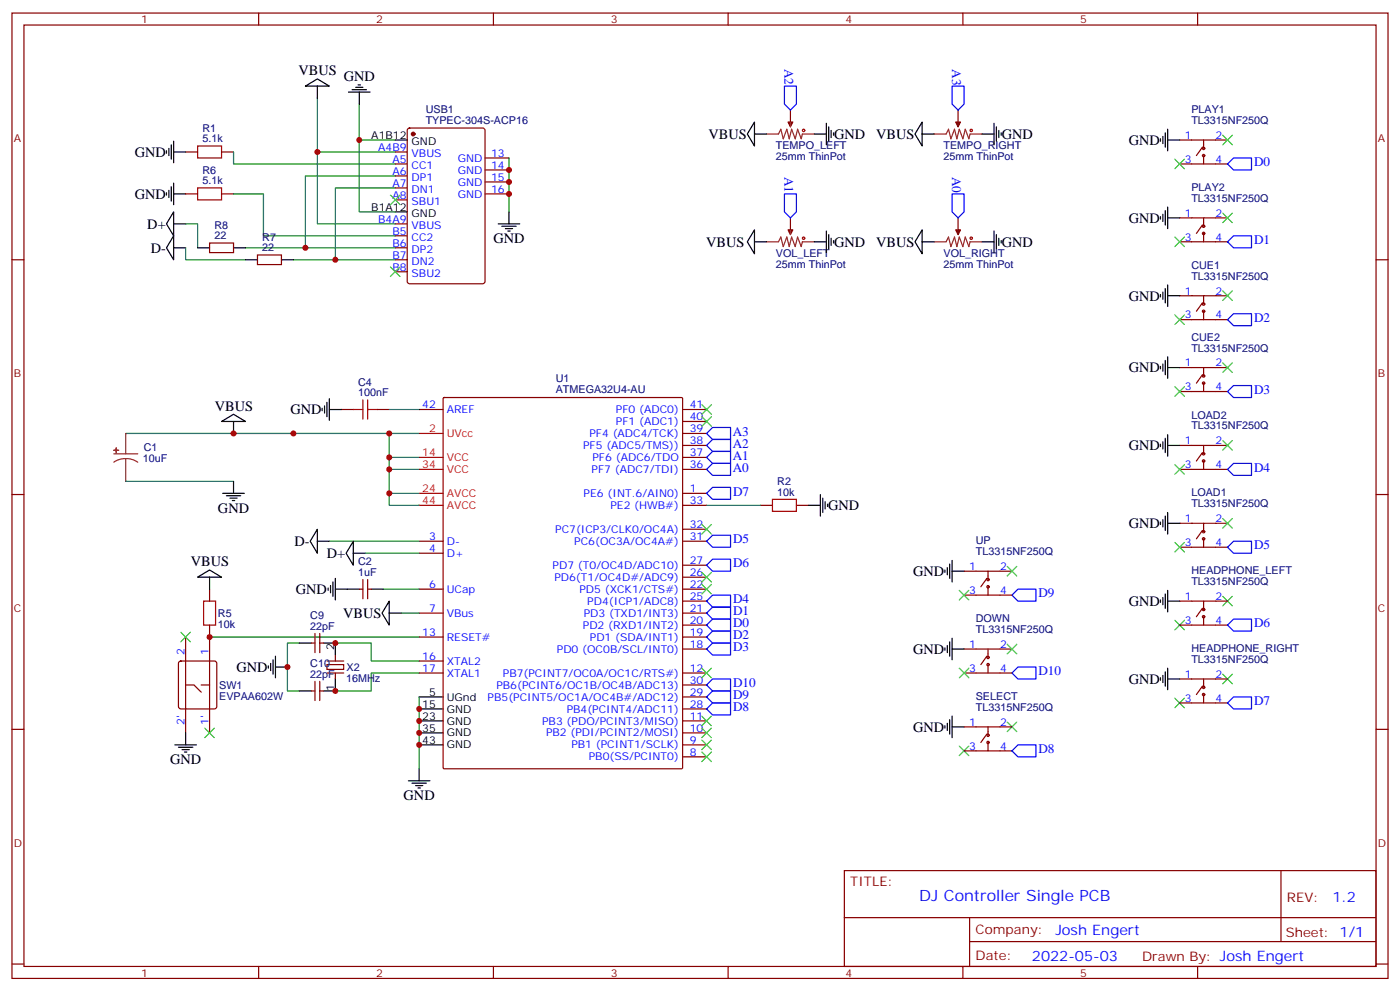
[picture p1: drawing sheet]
<svg xmlns="http://www.w3.org/2000/svg" width="412mm" height="292mm" viewBox="0 0 412 292" stroke-linecap="round" stroke-linejoin="round" font-family="sans-serif">
<g fill="none" stroke="#870000" stroke-width=".35">
<path d="M3.5 3.8h405.4v284.4h-405.4zM7.1 7.4h398.2v277.3h-398.2zM76.2 3.8v3.6M145.3 3.8v3.6M214.5 3.8v3.6M283.6 3.8v3.6M352.8 3.8v3.6M120.2 37.9l.4-.2h21.6l.6 .4 .1 44.8-.5 .6-21.8 .1-.6-.5-.1-44.7zM232.8 32.4v3.5M282.2 32.4v3.5M54.7 44.8h3.5M54.7 57.1h3.5"/>
<path d="M65.3 44.8h3.5M65.3 57.1h3.5M116.4 48.3h3.5M116.4 44.8h3.5M116.4 51.8h3.5M116.4 55.4h3.5M116.4 58.9h3.5M142.9 46.5h7M142.9 50.1h7M142.9 53.6h7M142.9 57.1h7M347.5 48.3h14.1"/>
<path d="M347.5 41.2h14.1M354.2 43.4l-1.8 2.4M354.5 41.2v2.5M354.5 45.8v2.5M3.5 76.5h3.6M61.7 71.6h7.1v2.8h-7.1zM75.8 75.1h7.1v2.8h-7.1zM116.4 76.5h3.5M116.4 65.9h3.5M116.4 69.5h3.5M116.4 73h3.5M232.8 64.2v3.5"/>
<path d="M282.2 64.2v3.5M347.5 71.2h14.1M347.5 64.2h14.1M354.2 66.3l-1.8 2.5M354.5 64.2v2.4M354.5 68.8v2.4M405.3 76.5h3.6M116.4 80h3.5M347.5 94.2h14.1M347.5 87.1h14.1M354.2 89.2l-1.8 2.5M354.5 87.1v2.5"/>
<path d="M354.5 91.7v2.5M130.6 117.3l.3-.2h69.8l.3 .2 .1 108.8-.2 .3h-70l-.3-.1zM347.5 115.3h14.1M347.5 108.3h14.1M354.2 110.4l-1.8 2.5M354.5 108.3v2.4M354.5 112.9v2.4M100.5 120.6h3.6M111.1 120.6h3.6M123.5 120.6h7M201.1 138.3h7M201.1 131.2h7"/>
<path d="M201.1 120.6h7M201.1 124.1h7M201.1 127.7h7M201.1 134.7h7M347.5 138.3h14.1M347.5 131.2h14.1M354.2 133.3l-1.8 2.5M354.5 131.2v2.5M354.5 135.8v2.5M3.5 145.7h3.6M123.5 159.4h7M201.1 148.8h7"/>
<path d="M201.1 159.4h7M201.1 155.9h7M201.1 145.3h7M224 148.8h3.5M234.6 148.8h3.5M347.5 154.1h14.1M354.2 156.2l-1.8 2.5M354.5 154.1v2.5M354.5 158.7v2.5M405.3 145.7h3.6M61.7 173.5v3.6M105.8 173.5h1.1"/>
<path d="M106.9 170.7v5.7M108.3 173.5h1.1M108.3 170.7v5.7M123.5 173.5h7M123.5 162.9h7M201.1 177.1h7M201.1 173.5h7M201.1 170h7M201.1 166.5h7M284 175.3h14.1M284 168.2h14.1M290.7 170.4l-1.8 2.4"/>
<path d="M291 168.2v2.5M291 172.8v2.5M347.5 161.2h14.1M347.5 177.1h14.1M354.2 179.2l-1.8 2.4M354.5 177.1v2.4M52.8 194.9l.5-.2h9.8l.5 .2 .3 .5v12.7l-.3 .5-.5 .2h-9.8l-.5-.2-.2-.5v-12.7zM54.7 187.6v28.3M61.7 184.1v31.8M91.7 189.4h1.1M92.8 186.6v5.6M94.2 186.6v5.6"/>
<path d="M94.2 189.4h1M96.3 195.8h4.9v1.4h-4.9zM123.5 198.2h7M123.5 187.6h7M123.5 180.6h7M123.5 194.7h7M201.1 198.2h7M201.1 191.2h7M201.1 187.6h7M201.1 184.1h7M201.1 180.6h7M284 198.2h14.1"/>
<path d="M284 191.2h14.1M290.7 193.3l-1.8 2.5M291 191.2v2.4M291 195.8v2.4M347.5 184.1h14.1M347.5 200h14.1M354.5 181.6v2.5M354.5 200v2.5M3.5 214.8h3.6M54.7 201.8h2.4l2.2 2.1M59.3 201.8h2.4M91.7 203.5h1.1"/>
<path d="M92.8 200.7v5.6M94.2 200.7v5.6M94.2 203.5h1M201.1 219.4h7M201.1 215.9h7M201.1 212.3h7M201.1 208.8h7M201.1 205.3h7M201.1 201.8h7M284 214.1h14.1M290.7 216.2l-1.8 2.5M291 214.1v2.5"/>
<path d="M291 218.7v2.5M347.5 207h14.1M354.2 202.1l-1.8 2.5M354.5 204.6v2.4M405.3 214.8h3.6M201.1 222.9h7M284 221.2h14.1M248.7 256.4h156.6v28.3h-156.6zM377.3 256.5v20.8M248.7 270.3h156.5M285.6 277.3h119.6M285.6 270.3v14.1"/>
<path d="M3.5 284h3.6M76.2 284.7v3.5M145.3 284.7v3.5M214.5 284.7v3.5M283.6 284.7v3.5M352.8 284.7v3.5M405.3 284h3.6"/>
<circle cx="354.5" cy="43.7" r=".35"/>
<circle cx="354.5" cy="45.8" r=".35"/>
<circle cx="354.5" cy="66.6" r=".35"/>
<circle cx="354.5" cy="68.8" r=".35"/>
<circle cx="354.5" cy="89.6" r=".35"/>
<circle cx="354.5" cy="91.7" r=".35"/>
<circle cx="354.5" cy="112.9" r=".35"/>
<circle cx="354.5" cy="110.7" r=".35"/>
<circle cx="354.5" cy="135.8" r=".35"/>
<circle cx="354.5" cy="133.7" r=".35"/>
<circle cx="354.5" cy="156.6" r=".35"/>
<circle cx="354.5" cy="158.7" r=".35"/>
<circle cx="291" cy="172.8" r=".35"/>
<circle cx="291" cy="170.7" r=".35"/>
<circle cx="354.5" cy="179.5" r=".35"/>
<circle cx="291" cy="195.8" r=".35"/>
<circle cx="291" cy="193.6" r=".35"/>
<circle cx="354.5" cy="181.6" r=".35"/>
<circle cx="291" cy="216.6" r=".35"/>
<circle cx="291" cy="218.7" r=".35"/>
<circle cx="354.5" cy="202.5" r=".35"/>
<circle cx="354.5" cy="204.6" r=".35"/>
</g>
<g fill="none" stroke="#3c3" stroke-width=".35">
<path d="M360.2 39.8l2.8 2.9M363 39.8l-2.8 2.9M115 57.5l2.8 2.8M117.8 57.5l-2.8 2.8M346.1 46.9l2.8 2.8M348.9 46.9l-2.8 2.8M115 78.6l2.8 2.9M117.8 78.6l-2.8 2.9M346.1 69.8l2.8 2.8M348.9 69.8l-2.8 2.8M360.2 62.8l2.8 2.8M363 62.8l-2.8 2.8"/>
<path d="M346.1 92.7l2.8 2.9M348.9 92.7l-2.8 2.9M360.2 85.7l2.8 2.8M363 85.7l-2.8 2.8M206.7 119.2l2.8 2.8M209.5 119.2l-2.8 2.8M346.1 113.9l2.8 2.8M348.9 113.9l-2.8 2.8M360.2 106.9l2.8 2.8M363 106.9l-2.8 2.8M206.7 122.7l2.8 2.9M209.5 122.7l-2.8 2.9"/>
<path d="M346.1 136.8l2.8 2.9M348.9 136.8l-2.8 2.9M360.2 129.8l2.8 2.8M363 129.8l-2.8 2.8M206.7 154.5l2.8 2.8M209.5 154.5l-2.8 2.8M346.1 159.8l2.8 2.8M348.9 159.8l-2.8 2.8M360.2 152.7l2.8 2.8M363 152.7l-2.8 2.8M206.7 168.6l2.8 2.8M206.7 172.1l2.8 2.8"/>
<path d="M209.5 168.6l-2.8 2.8M209.5 172.1l-2.8 2.8M282.6 173.9l2.8 2.8M285.4 173.9l-2.8 2.8M296.7 166.8l2.8 2.9M299.5 166.8l-2.8 2.9M360.2 175.6l2.8 2.9M363 175.6l-2.8 2.9M53.3 186.2l2.8 2.9M56.1 186.2l-2.8 2.9M206.7 196.8l2.8 2.8M209.5 196.8l-2.8 2.8"/>
<path d="M282.6 196.8l2.8 2.8M285.4 196.8l-2.8 2.8M296.7 189.8l2.8 2.8M299.5 189.8l-2.8 2.8M346.1 182.7l2.8 2.8M348.9 182.7l-2.8 2.8M360.2 198.6l2.8 2.8M363 198.6l-2.8 2.8M60.3 214.5l2.8 2.8M63.1 214.5l-2.8 2.8M206.7 210.9l2.8 2.8M206.7 214.5l2.8 2.8"/>
<path d="M206.7 218l2.8 2.8M209.5 210.9l-2.8 2.8M209.5 214.5l-2.8 2.8M209.5 218l-2.8 2.8M282.6 219.7l2.8 2.9M285.4 219.7l-2.8 2.9M296.7 212.7l2.8 2.8M299.5 212.7l-2.8 2.8M346.1 205.6l2.8 2.9M348.9 205.6l-2.8 2.9M206.7 221.5l2.8 2.8M209.5 221.5l-2.8 2.8"/>
</g>
<g fill="none" stroke="#a10000" stroke-width=".35">
<path d="M58.2 43h7.1v3.5h-7.1zM58.2 55.4h7.1v3.5h-7.1zM106.9 117.8v5.6M108.3 117.8v5.6M104.1 120.6h2.8M108.3 120.6h2.8M227.5 147.1h7.1v3.5h-7.1zM60 177.1h3.5v7h-3.5z"/>
<circle cx="236.7" cy="38.4" r=".35"/>
<circle cx="286.1" cy="38.4" r=".35"/>
<circle cx="236.7" cy="70.2" r=".35"/>
<circle cx="286.1" cy="70.2" r=".35"/>
</g>
<g fill="#870000" stroke="#870000" stroke-width=".35">
<path d="M281.5 67.7h1.4l-.7 1.4z"/>
<path d="M232.1 67.7h1.4l-.7 1.4z"/>
<path d="M232.1 35.9h1.4l-.7 1.5z"/>
<path d="M281.5 35.9h1.4l-.7 1.5z"/>
<circle cx="121.7" cy="39.5" r=".53"/>
</g>
<g fill="none" stroke="#8c2424" stroke-width=".35">
<path d="M225.8 39.5h3.5l.7-1.4 .7 2.8 1.1-2.8 .7 2.8 .7-2.8 1 2.8 .7-2.8 1.1 2.8 .4-1.4h3.5M232.8 35.9v1.5M275.2 39.5h3.5l.7-1.4 .7 2.8 1.1-2.8 .7 2.8 .7-2.8 1 2.8 .7-2.8 1.1 2.8 .4-1.4h3.5M282.2 35.9v1.5M225.8 71.2h3.5l.7-1.4 .7 2.8 1.1-2.8 .7 2.8 .7-2.8 1 2.8 .7-2.8 1.1 2.8 .4-1.4h3.5M232.8 67.7v1.4M275.2 71.2h3.5l.7-1.4 .7 2.8 1.1-2.8 .7 2.8 .7-2.8 1 2.8 .7-2.8 1.1 2.8 .4-1.4h3.5M282.2 67.7v1.4M33.5 133.7h7.1M37 135.1l1.9 .2 1.7 .8M37 135.1l-1.8 .2-1.7 .8M37 127.7v6"/>
<path d="M37 135.1v6.7"/>
</g>
<g fill="none" stroke="#000" stroke-width=".35">
<path d="M90 25.4l3.5-2.2 3.5 2.2zM93.5 25.4v3.5M102.7 27.1h6.3M103.7 26.4h4.2M104.8 25.7h2.1M105.5 25h.7M105.8 27.1v3.6M222.2 35.9v7.1l-2.1-3.5zM222.2 39.5h3.6M239.9 39.5h3.5M243.4 36.3v6.4M244.1 37.4v4.2"/>
<path d="M244.8 38.4v2.1M245.5 39.1v.7M271.6 35.9v7.1l-2.1-3.5zM271.6 39.5h3.6M289.3 39.5h3.5M292.8 36.3v6.4M293.5 37.4v4.2M294.2 38.4v2.1M294.9 39.1v.7M343.3 39.1v4.3M344 38.1v6.3M49 44.4v.7"/>
<path d="M49 56.8v.7M49.7 43.7v2.1M49.7 56.1v2.1M50.4 42.7v4.2M50.4 55v4.2M51.2 57.1h3.5M51.2 41.6v6.3M51.2 53.9v6.4M51.2 44.8h3.5M116.4 41.2h3.5M341.8 40.9v.7M342.5 40.2v2.1"/>
<path d="M344 41.2h3.5M51.2 62.4v7.1l-2.2-3.6zM51.2 69.5v7l-2.2-3.5zM51.2 65.9h3.5M51.2 73h3.5M58.2 73h3.5M68.8 73h3.5M72.3 76.5h3.5M82.9 76.5h3.5M116.4 62.4h3.5M146.8 65.9h6.3M147.8 66.6h4.2"/>
<path d="M148.9 67.3h2.1M149.6 68.1h.7M149.9 62.4v3.5M222.2 67.7v7.1l-2.1-3.6zM222.2 71.2h3.6M239.9 71.2h3.5M243.4 68.1v6.3M244.1 69.1v4.2M244.8 70.2v2.1M245.5 70.9v.7M271.6 67.7v7.1l-2.1-3.6zM271.6 71.2h3.6"/>
<path d="M289.3 71.2h3.5M292.8 68.1v6.3M293.5 69.1v4.2M294.2 70.2v2.1M294.9 70.9v.7M341.8 63.8v.7M342.5 63.1v2.1M343.3 62.1v4.2M344 61v6.3M344 64.2h3.5M341.8 86.7v.8M342.5 86v2.2"/>
<path d="M343.3 85v4.2M344 83.9v6.4M344 87.1h3.5M95.6 119.6v2.1M96.3 118.5v4.2M97 117.4v6.4M341.8 107.9v.7M342.5 107.2v2.1M343.3 106.2v4.2M344 105.1v6.3M344 108.3h3.5M65.3 124.1l3.5-2.1 3.5 2.1z"/>
<path d="M68.8 124.1v3.6M94.9 120.3v.7M97 120.6h3.5M341.8 130.8v.8M342.5 130.1v2.2M343.3 129.1v4.2M344 128v6.4M344 131.2h3.5M65.6 145.3h6.4M66.7 146h4.2M67.7 146.7h2.1M68.4 147.4h.7"/>
<path d="M68.8 141.8v3.5M93.5 155.9v7l-2.1-3.5zM93.5 159.4h3.5M104.1 159.4v7.1l-2.1-3.6zM238.1 148.8h3.6M241.7 145.7v6.3M242.4 146.7v4.3M243.1 147.8v2.1M243.8 148.5v.7M341.8 153.8v.7M342.5 153.1v2.1M343.3 152v4.2"/>
<path d="M344 151v6.3M344 154.1h3.5M58.2 170l3.5-2.1 3.6 2.1zM61.7 170v3.5M96.7 173.2v.7M97.4 172.5v2.1M98.1 171.4v4.2M98.8 173.5h7M98.8 170.4v6.3M104.1 162.9h3.5M109.4 173.5h3.5M114.7 177.1v7l-2.2-3.5z"/>
<path d="M278.3 167.9v.7M279 167.2v2.1M279.8 166.1v4.3M280.5 168.2h3.5M280.5 165.1v6.3M341.8 176.7v.7M342.5 176v2.1M343.3 174.9v4.3M344 173.9v6.3M344 177.1h3.5M79 196.1v.7M79.7 195.4v2.1"/>
<path d="M80.4 194.3v4.3M81.1 196.5h3.6M81.1 193.3v6.3M88.2 189.4h3.5M95.2 189.4h3.6v3.5M98.8 200v3.5h-3.6M114.7 180.6h3.5M278.3 190.8v.7M279 190.1v2.1M279.8 189.1v4.2M280.5 188v6.3M280.5 191.2h3.5"/>
<path d="M341.8 199.6v.7M342.5 198.9v2.1M343.3 197.9v4.2M344 196.8v6.4M344 200h3.5M51.5 219.4h6.4M54.7 215.9v3.5M88.2 203.5h3.5M123.5 212.3h7M123.5 208.8h7M123.5 215.9h7M123.5 219.4h7"/>
<path d="M123.5 205.3h7M278.3 213.7v.8M279 213v2.2M279.8 212v4.2M280.5 210.9v6.4M280.5 214.1h3.5M52.6 220.1h4.2M53.6 220.8h2.1M54.3 221.5h.7M120.3 230h6.3M121.4 230.7h4.2M122.4 231.4h2.1"/>
<path d="M123.1 232.1h.7M123.5 226.4v3.6"/>
</g>
<path d="M123.5 127.7h7M123.5 134.7h7M123.5 138.3h7M123.5 145.3h7M123.5 148.8h7" fill="none" stroke="#f00" stroke-width=".35"/>
<g fill="none" stroke="#008700" stroke-width=".35">
<path d="M93.5 28.9v15.9h22.9M105.8 30.7v10.5M68.8 57.1h8.8v12.4h38.8M68.8 44.8v3.5h47.6M93.5 44.8v21.1h22.9M116.4 41.2h-10.6v21.2h10.6M116.4 51.8h-26.4v21.2M116.4 55.4h-17.6v21.1M149.9 46.5v15.9M54.7 73v3.5h17.6M54.7 65.9h3.5v7.1M72.3 73h44.1"/>
<path d="M86.4 76.5h30M37 127.7h77.7v21.1h8.8M114.7 120.6h8.8M114.7 127.7h8.8M114.7 134.7h8.8M114.7 138.3h8.8M37 141.8h31.8M97 159.4h26.5M114.7 145.3h8.8M208.1 148.8h15.9M107.6 162.9h15.9M112.9 173.5h10.6"/>
<path d="M61.7 187.6h61.8M88.2 189.4h-3.5v14.1h3.5M98.8 189.4h10.6v5.3h14.1M118.2 180.6h5.3M123.5 198.2h-14.1v5.3h-10.6M123.5 205.3v21.1"/>
</g>
<g fill="none" stroke="#00f" stroke-width=".35">
<path d="M231.1 25.4h3.5v5.3l-1.8 1.7-1.7-1.7zM280.5 25.4h3.5v5.3l-1.8 1.7-1.7-1.7zM231.1 57.1h3.5v5.3l-1.8 1.8-1.7-1.8zM280.5 57.1h3.5v5.3l-1.8 1.8-1.7-1.8zM361.6 48.3l1.8-1.8h5.3v3.6h-5.3zM361.6 71.2l1.8-1.7h5.3v3.5h-5.3zM361.6 94.2l1.8-1.8h5.3v3.5h-5.3zM361.6 115.3l1.8-1.7h5.3v3.5h-5.3zM208.1 138.3l1.8-1.8h5.3v3.5h-5.3zM208.1 134.7l1.8-1.7h5.3v3.5h-5.3zM208.1 131.2l1.8-1.8h5.3v3.6h-5.3zM208.1 127.7l1.8-1.8h5.3v3.5h-5.3z"/>
<path d="M361.6 138.3l1.8-1.8h5.3v3.5h-5.3zM208.1 145.3l1.8-1.8h5.3v3.6h-5.3zM208.1 159.4l1.8-1.7h5.3v3.5h-5.3zM208.1 177.1l1.8-1.8h5.3v3.5h-5.3zM208.1 166.5l1.8-1.8h5.3v3.5h-5.3zM298.1 175.3l1.8-1.8h5.3v3.6h-5.3zM361.6 161.2l1.8-1.8h5.3v3.5h-5.3zM208.1 191.2l1.8-1.8h5.3v3.5h-5.3zM208.1 187.6l1.8-1.7h5.3v3.5h-5.3zM208.1 184.1l1.8-1.7h5.3v3.5h-5.3zM208.1 180.6l1.8-1.8h5.3v3.6h-5.3zM298.1 198.2l1.8-1.7h5.3v3.5h-5.3z"/>
<path d="M361.6 184.1l1.8-1.7h5.3v3.5h-5.3zM208.1 208.8l1.8-1.8h5.3v3.6h-5.3zM208.1 205.3l1.8-1.8h5.3v3.5h-5.3zM208.1 201.8l1.8-1.8h5.3v3.5h-5.3zM361.6 207l1.8-1.7h5.3v3.5h-5.3zM298.1 221.2l1.8-1.8h5.3v3.5h-5.3z"/>
</g>
<path d="M96.3 198.2h4.9M96.3 194.7h4.9M98.8 192.9v1.8M98.8 198.2v1.8" fill="none" stroke="#871200" stroke-width=".35"/>
<g fill="#8c2424" stroke="#8c2424" stroke-width=".35">
<path d="M33.5 132.6h1.4z"/>
<path d="M34.2 131.9l.1 1.4z"/>
</g>
<g fill="#c00">
<circle cx="149.9" cy="57.1" r=".88"/>
<circle cx="149.9" cy="53.6" r=".88"/>
<circle cx="149.9" cy="50.1" r=".88"/>
<circle cx="105.8" cy="41.2" r=".88"/>
<circle cx="93.5" cy="44.8" r=".88"/>
<circle cx="90" cy="73" r=".88"/>
<circle cx="98.8" cy="76.5" r=".88"/>
<circle cx="123.5" cy="212.3" r=".88"/>
<circle cx="123.5" cy="208.8" r=".88"/>
<circle cx="123.5" cy="215.9" r=".88"/>
<circle cx="123.5" cy="219.4" r=".88"/>
<circle cx="68.8" cy="127.7" r=".88"/>
<circle cx="86.4" cy="127.7" r=".88"/>
<circle cx="61.7" cy="187.6" r=".88"/>
<circle cx="114.7" cy="127.7" r=".88"/>
<circle cx="114.7" cy="134.7" r=".88"/>
<circle cx="114.7" cy="138.3" r=".88"/>
<circle cx="114.7" cy="145.3" r=".88"/>
<circle cx="98.8" cy="189.4" r=".88"/>
<circle cx="98.8" cy="203.5" r=".88"/>
<circle cx="84.7" cy="196.5" r=".88"/>
</g>
<text font-size="4.6" fill="#00f" x="270.8" y="265.5">DJ Controller Single PCB</text>
<g font-size="4.2">
<text x="88" y="22.2">VBUS</text>
<text x="101.2" y="24">GND</text>
<text x="208.7" y="40.9">VBUS</text>
<text x="245.7" y="40.9">GND</text>
<text x="258.1" y="40.9">VBUS</text>
<text x="295.1" y="40.9">GND</text>
<text x="39.7" y="46.2">GND</text>
<text x="332.5" y="42.7">GND</text>
<text x="39.7" y="58.5">GND</text>
<text x="332.5" y="65.6">GND</text>
<text x="43.4" y="67.4">D+</text>
<text x="145.3" y="71.6">GND</text>
<text x="44.4" y="74.4">D-</text>
<text x="208" y="72.7">VBUS</text>
<text x="245.7" y="72.6">GND</text>
<text x="258.1" y="72.7">VBUS</text>
<text x="295.1" y="72.6">GND</text>
<text x="332.5" y="88.5">GND</text>
<text x="332.5" y="109.7">GND</text>
<text x="63.3" y="121">VBUS</text>
<text x="85.5" y="122">GND</text>
<text x="332.5" y="132.6">GND</text>
<text x="64.2" y="151">GND</text>
<text x="243.9" y="150.2">GND</text>
<text x="332.5" y="155.5">GND</text>
<text x="86.7" y="160.8">D-</text>
<text x="56.2" y="166.8">VBUS</text>
<text x="96.3" y="164.4">D+</text>
<text x="269" y="169.7">GND</text>
<text x="87.1" y="175">GND</text>
<text x="332.5" y="178.5">GND</text>
<text x="101.1" y="182">VBUS</text>
<text x="69.7" y="197.9">GND</text>
<text x="269" y="192.6">GND</text>
<text x="332.5" y="201.4">GND</text>
<text x="269" y="215.5">GND</text>
<text x="50.1" y="225">GND</text>
<text x="118.9" y="235.6">GND</text>
</g>
<g font-size="4.2" fill="#00f">
<text x="392.5" y="265.7">1.2</text>
<text x="310.9" y="275.3">Josh Engert</text>
<text x="304" y="283.1">2022-05-03</text>
</g>
<g font-size="3.9" fill="#00f">
<text x="231.1" y="20.2" transform="rotate(90 231.1 20.2)">A2</text>
<text x="280.5" y="20.3" transform="rotate(90 280.5 20.3)">A3</text>
<text x="231.1" y="52.1" transform="rotate(90 231.1 52.1)">A1</text>
<text x="280.5" y="52" transform="rotate(90 280.5 52)">A0</text>
<text x="369.4" y="48.9">D0</text>
<text x="369.4" y="71.9">D1</text>
<text x="369.4" y="94.8">D2</text>
<text x="369.4" y="116">D3</text>
<text x="215.9" y="131.8">A2</text>
<text x="215.9" y="128.3">A3</text>
<text x="215.9" y="135.4">A1</text>
<text x="215.9" y="138.9">A0</text>
<text x="369.4" y="138.9">D4</text>
<text x="215.9" y="146">D7</text>
<text x="215.9" y="160.1">D5</text>
<text x="369.4" y="161.8">D5</text>
<text x="215.9" y="167.1">D6</text>
<text x="215.9" y="177.7">D4</text>
<text x="305.9" y="175.9">D9</text>
<text x="215.9" y="184.8">D0</text>
<text x="215.9" y="181.2">D1</text>
<text x="369.4" y="184.8">D6</text>
<text x="215.9" y="191.8">D3</text>
<text x="215.9" y="188.3">D2</text>
<text x="215.9" y="202.4">D10</text>
<text x="305.9" y="198.9">D10</text>
<text x="215.9" y="209.5">D8</text>
<text x="215.9" y="205.9">D9</text>
<text x="369.4" y="207.7">D7</text>
<text x="305.9" y="221.8">D8</text>
</g>
<g font-size="3.9" fill="#800">
<text x="250.5" y="261">TITLE:</text>
<text x="379.1" y="265.7">REV:</text>
<text x="287.4" y="275.2">Company:</text>
<text x="378.7" y="275.8">Sheet: 1/1</text>
<text x="287.4" y="282.9">Date:</text>
<text x="336.4" y="283">Drawn By: Josh Engert</text>
</g>
<g font-size="3.2" fill="#800">
<text x="41.6" y="6.8">1</text>
<text x="110.8" y="6.8">2</text>
<text x="179.9" y="6.8">3</text>
<text x="249.1" y="6.8">4</text>
<text x="318.2" y="6.8">5</text>
<text x="4.1" y="41.9">A</text>
<text x="405.9" y="41.9">A</text>
<text x="4.1" y="111.1">B</text>
<text x="405.9" y="111.1">B</text>
<text x="4.1" y="180.2">C</text>
<text x="405.9" y="180.2">C</text>
<text x="4.1" y="249.4">D</text>
<text x="405.9" y="249.4">D</text>
<text x="41.6" y="287.7">1</text>
<text x="110.8" y="287.7">2</text>
<text x="179.9" y="287.7">3</text>
<text x="249.1" y="287.7">4</text>
<text x="318.2" y="287.7">5</text>
</g>
<g font-size="3.2" fill="#000080">
<text x="125.4" y="33.4">USB1</text>
<text x="350.9" y="33.3">PLAY1</text>
<text x="59.6" y="41.9">5.1k</text>
<text x="59.6" y="38.8">R1</text>
<text x="125.4" y="36.5">TYPEC-304S-ACP16</text>
<text x="350.9" y="36.5">TL3315NF250Q</text>
<text x="228.5" y="47.1">25mm ThinPot</text>
<text x="228.5" y="44">TEMPO_LEFT</text>
<text x="277.9" y="47.1">25mm ThinPot</text>
<text x="277.9" y="44">TEMPO_RIGHT</text>
<text x="59.6" y="51.2">R6</text>
<text x="59.6" y="54.3">5.1k</text>
<text x="350.9" y="59.4">TL3315NF250Q</text>
<text x="350.9" y="56.3">PLAY2</text>
<text x="63.2" y="70.5">22</text>
<text x="63.2" y="67.4">R8</text>
<text x="77.3" y="70.9">R7</text>
<text x="77.3" y="74">22</text>
<text x="228.5" y="75.7">VOL_LEFT</text>
<text x="277.9" y="75.7">VOL_RIGHT</text>
<text x="228.5" y="78.8">25mm ThinPot</text>
<text x="277.9" y="78.8">25mm ThinPot</text>
<text x="350.9" y="82.4">TL3315NF250Q</text>
<text x="350.9" y="79.2">CUE1</text>
<text x="350.9" y="100.4">CUE2</text>
<text x="350.9" y="103.5">TL3315NF250Q</text>
<text x="105.5" y="113.6">C4</text>
<text x="163.7" y="112.6">U1</text>
<text x="105.5" y="116.7">100nF</text>
<text x="163.7" y="115.9">ATMEGA32U4-AU</text>
<text x="350.9" y="123.3">LOAD2</text>
<text x="350.9" y="126.5">TL3315NF250Q</text>
<text x="42.1" y="135.9">10uF</text>
<text x="42.3" y="133">C1</text>
<text x="229" y="142.8">R2</text>
<text x="229" y="146">10k</text>
<text x="350.9" y="149.4">TL3315NF250Q</text>
<text x="350.9" y="146.2">LOAD1</text>
<text x="287.4" y="160.3">UP</text>
<text x="105.5" y="166.5">C2</text>
<text x="287.4" y="163.5">TL3315NF250Q</text>
<text x="105.5" y="169.7">1uF</text>
<text x="350.9" y="172.3">TL3315NF250Q</text>
<text x="350.9" y="169.2">HEADPHONE_LEFT</text>
<text x="64.2" y="184.9">10k</text>
<text x="64.2" y="181.7">R5</text>
<text x="91.4" y="185.5">22pF</text>
<text x="91.4" y="182.4">C9</text>
<text x="287.4" y="183.3">DOWN</text>
<text x="287.4" y="186.4">TL3315NF250Q</text>
<text x="91.4" y="196.5">C10</text>
<text x="102.1" y="197.5">X2</text>
<text x="350.9" y="195.3">TL3315NF250Q</text>
<text x="350.9" y="192.1">HEADPHONE_RIGHT</text>
<text x="64.6" y="202.8">SW1</text>
<text x="91.4" y="199.6">22pF</text>
<text x="102" y="200.8">16MHz</text>
<text x="64.6" y="206.1">EVPAA602W</text>
<text x="287.4" y="209.4">TL3315NF250Q</text>
<text x="287.4" y="206.2">SELECT</text>
</g>
<g font-size="3.2">
<text x="109.4" y="40.9">A1B12</text>
<text x="121.2" y="42.7">GND</text>
<text x="109.4" y="62.1">B1A12</text>
<text x="121.2" y="63.8">GND</text>
<text x="98.4" y="191.5" transform="rotate(-90 98.4 191.5)">2</text>
<text x="98.4" y="203.4" transform="rotate(-90 98.4 203.4)">1</text>
<text x="124.4" y="208.5">15</text>
<text x="126.4" y="204.9">5</text>
<text x="131.6" y="209.9">GND</text>
<text x="131.6" y="206.3">UGnd</text>
<text x="124.4" y="212">23</text>
<text x="124.4" y="215.5">35</text>
<text x="131.6" y="213.4">GND</text>
<text x="124.4" y="219">43</text>
<text x="131.6" y="216.9">GND</text>
<text x="131.6" y="220.5">GND</text>
</g>
<g font-size="3.2" fill="#00f">
<text x="349" y="40.9">1</text>
<text x="358.1" y="40.9">2</text>
<text x="111.4" y="44.4">A4B9</text>
<text x="115.6" y="47.9">A5</text>
<text x="121.2" y="46.2">VBUS</text>
<text x="134.9" y="47.6">GND</text>
<text x="144.6" y="46.2">13</text>
<text x="349" y="47.9">3</text>
<text x="358.1" y="47.9">4</text>
<text x="115.6" y="51.5">A6</text>
<text x="121.2" y="49.7">CC1</text>
<text x="121.2" y="53.2">DP1</text>
<text x="134.9" y="51.1">GND</text>
<text x="144.6" y="49.7">14</text>
<text x="144.6" y="53.2">15</text>
<text x="115.6" y="55">A7</text>
<text x="115.6" y="58.5">A8</text>
<text x="121.2" y="56.8">DN1</text>
<text x="134.9" y="54.6">GND</text>
<text x="134.9" y="58.2">GND</text>
<text x="144.6" y="56.8">16</text>
<text x="111.4" y="65.6">B4A9</text>
<text x="121.2" y="60.3">SBU1</text>
<text x="349" y="63.8">1</text>
<text x="358.1" y="63.8">2</text>
<text x="115.6" y="69.1">B5</text>
<text x="121.2" y="67.3">VBUS</text>
<text x="121.2" y="70.9">CC2</text>
<text x="349" y="70.9">3</text>
<text x="358.1" y="70.9">4</text>
<text x="115.6" y="72.6">B6</text>
<text x="115.6" y="76.2">B7</text>
<text x="121.2" y="74.4">DP2</text>
<text x="121.2" y="77.9">DN2</text>
<text x="115.6" y="79.7">B8</text>
<text x="121.2" y="81.5">SBU2</text>
<text x="349" y="86.7">1</text>
<text x="358.1" y="86.7">2</text>
<text x="349" y="93.8">3</text>
<text x="358.1" y="93.8">4</text>
<text x="349" y="107.9">1</text>
<text x="358.1" y="107.9">2</text>
<text x="349" y="115">3</text>
<text x="358.1" y="115">4</text>
<text x="124.4" y="120.3">42</text>
<text x="131.6" y="121.7">AREF</text>
<text x="181.4" y="121.7">PF0 (ADC0)</text>
<text x="181.4" y="125.2">PF1 (ADC1)</text>
<text x="203.2" y="120.3">41</text>
<text x="203.2" y="123.8">40</text>
<text x="173.6" y="128.7">PF4 (ADC4/TCK)</text>
<text x="203.2" y="127.3">39</text>
<text x="203.2" y="130.8">38</text>
<text x="349" y="130.8">1</text>
<text x="358.1" y="130.8">2</text>
<text x="171.7" y="132.3">PF5 (ADC5/TMS))</text>
<text x="174.5" y="135.8">PF6 (ADC6/TDO</text>
<text x="203.2" y="134.4">37</text>
<text x="203.2" y="137.9">36</text>
<text x="349" y="137.9">3</text>
<text x="358.1" y="137.9">4</text>
<text x="174.3" y="139.3">PF7 (ADC7/TDI)</text>
<text x="171.9" y="146.4">PE6 (INT.6/AIN0)</text>
<text x="179.8" y="149.9">PE2 (HWB#)</text>
<text x="203.2" y="148.5">33</text>
<text x="203.2" y="145">1</text>
<text x="203.2" y="155.5">32</text>
<text x="349" y="153.8">1</text>
<text x="358.1" y="153.8">2</text>
<text x="126.4" y="159.1">3</text>
<text x="131.6" y="160.5">D-</text>
<text x="163.5" y="157">PC7(ICP3/CLK0/OC4A)</text>
<text x="169.2" y="160.5">PC6(OC3A/OC4A#)</text>
<text x="203.2" y="159.1">31</text>
<text x="349" y="160.8">3</text>
<text x="358.1" y="160.8">4</text>
<text x="126.4" y="162.6">4</text>
<text x="131.6" y="164">D+</text>
<text x="162.8" y="167.5">PD7 (T0/OC4D/ADC10)</text>
<text x="203.2" y="166.1">27</text>
<text x="285.5" y="167.9">1</text>
<text x="294.6" y="167.9">2</text>
<text x="126.4" y="173.2">6</text>
<text x="163.3" y="171.1">PD6(T1/OC4D#/ADC9)</text>
<text x="203.2" y="173.2">22</text>
<text x="203.2" y="169.7">26</text>
<text x="131.6" y="174.6">UCap</text>
<text x="170.7" y="174.6">PD5 (XCK1/CTS#)</text>
<text x="173" y="178.1">PD4(ICP1/ADC8)</text>
<text x="203.2" y="176.7">25</text>
<text x="285.5" y="174.9">3</text>
<text x="294.6" y="174.9">4</text>
<text x="349" y="176.7">1</text>
<text x="358.1" y="176.7">2</text>
<text x="126.4" y="180.2">7</text>
<text x="131.6" y="181.6">VBus</text>
<text x="171.7" y="185.2">PD2 (RXD1/INT2)</text>
<text x="171.9" y="181.6">PD3 (TXD1/INT3)</text>
<text x="203.2" y="183.8">20</text>
<text x="203.2" y="180.2">21</text>
<text x="349" y="183.8">3</text>
<text x="358.1" y="183.8">4</text>
<text x="124.4" y="187.3">13</text>
<text x="131.6" y="188.7">RESET#</text>
<text x="173.8" y="188.7">PD1 (SDA/INT1)</text>
<text x="203.2" y="190.8">18</text>
<text x="203.2" y="187.3">19</text>
<text x="285.5" y="190.8">1</text>
<text x="294.6" y="190.8">2</text>
<text x="54.3" y="192.9" transform="rotate(-90 54.3 192.9)">2</text>
<text x="61.4" y="192.9" transform="rotate(-90 61.4 192.9)">1</text>
<text x="124.4" y="197.9">17</text>
<text x="124.4" y="194.3">16</text>
<text x="131.6" y="195.8">XTAL2</text>
<text x="164" y="192.2">PD0 (OC0B/SCL/INT0)</text>
<text x="203.2" y="197.9">12</text>
<text x="285.5" y="197.9">3</text>
<text x="294.6" y="197.9">4</text>
<text x="131.6" y="199.3">XTAL1</text>
<text x="146.2" y="202.8">PB6(PCINT6/OC1B/OC4B/ADC13)</text>
<text x="148.1" y="199.3">PB7(PCINT7/OC0A/OC1C/RTS#)</text>
<text x="203.2" y="201.4">30</text>
<text x="349" y="199.6">1</text>
<text x="358.1" y="199.6">2</text>
<text x="143.6" y="206.3">PB5(PCINT5/OC1A/OC4B#/ADC12)</text>
<text x="166.9" y="209.9">PB4(PCINT4/ADC11)</text>
<text x="203.2" y="208.5">28</text>
<text x="203.2" y="204.9">29</text>
<text x="349" y="206.7">3</text>
<text x="358.1" y="206.7">4</text>
<text x="54.3" y="213.4" transform="rotate(-90 54.3 213.4)">2'</text>
<text x="61.4" y="213.4" transform="rotate(-90 61.4 213.4)">1'</text>
<text x="159.7" y="213.4">PB3 (PDO/PCINT3/MISO)</text>
<text x="203.2" y="215.5">10</text>
<text x="203.2" y="212">11</text>
<text x="285.5" y="213.7">1</text>
<text x="294.6" y="213.7">2</text>
<text x="160.9" y="216.9">PB2 (PDI/PCINT2/MOSI)</text>
<text x="168.3" y="220.5">PB1 (PCINT1/SCLK)</text>
<text x="203.2" y="219">9</text>
<text x="285.5" y="220.8">3</text>
<text x="294.6" y="220.8">4</text>
<text x="173.4" y="224">PB0(SS/PCINT0)</text>
<text x="203.2" y="222.6">8</text>
</g>
<g font-size="3.2" fill="#f00">
<text x="126.4" y="127.3">2</text>
<text x="131.6" y="128.7">UVcc</text>
<text x="124.4" y="134.4">14</text>
<text x="124.4" y="137.9">34</text>
<text x="131.6" y="135.8">VCC</text>
<text x="131.6" y="139.3">VCC</text>
<text x="124.4" y="145">24</text>
<text x="124.4" y="148.5">44</text>
<text x="131.6" y="146.4">AVCC</text>
<text x="131.6" y="149.9">AVCC</text>
</g>
</svg>
